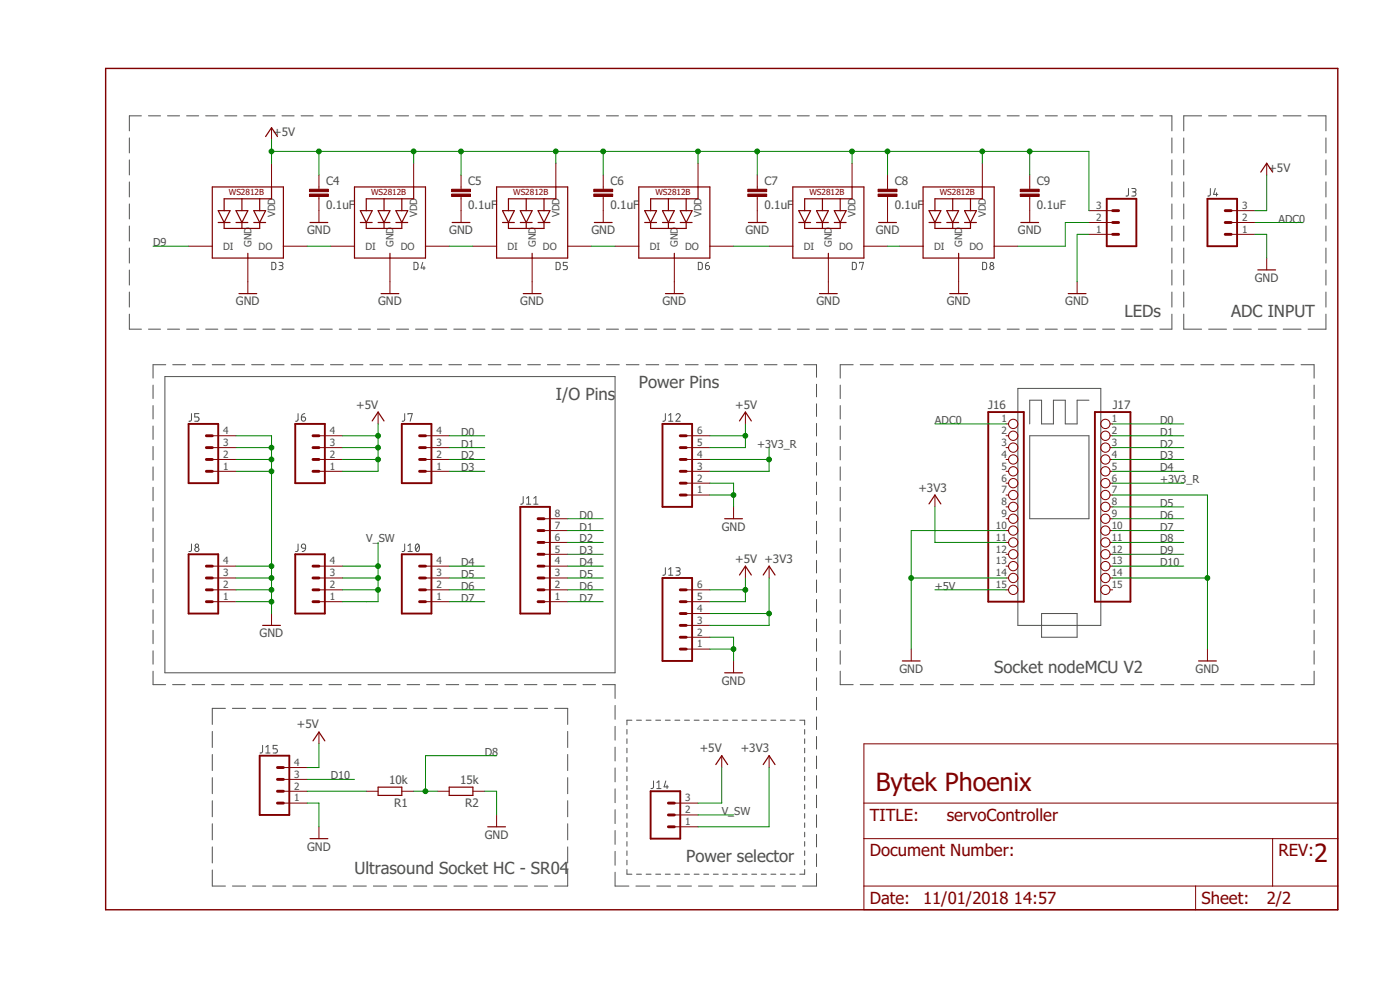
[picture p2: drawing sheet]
<svg xmlns="http://www.w3.org/2000/svg" width="420mm" height="297mm" viewBox="0 0 420 297" stroke-linecap="round" stroke-linejoin="round" font-family="sans-serif">
<g fill="none" stroke="#505050" stroke-width=".3">
<path d="M42.4 34.8h-3.6v4.5M44.6 34.8h3.6M50.3 34.8h3.6M56 34.8h3.6M61.7 34.8h3.7M67.5 34.8h3.6M73.2 34.8h3.6M78.9 34.8h3.6M84.6 34.8h3.7M90.4 34.8h3.6M96.1 34.8h3.6M101.8 34.8h3.7"/>
<path d="M107.5 34.8h3.7M113.3 34.8h3.6M119 34.8h3.6M124.7 34.8h3.7M130.5 34.8h3.6M136.2 34.8h3.6M141.9 34.8h3.6M147.6 34.8h3.7M153.4 34.8h3.6M159.1 34.8h3.6M164.8 34.8h3.6M170.5 34.8h3.7"/>
<path d="M176.3 34.8h3.6M182 34.8h3.6M187.7 34.8h3.6M193.4 34.8h3.7M199.2 34.8h3.6M204.9 34.8h3.6M210.6 34.8h3.6M216.4 34.8h3.6M222.1 34.8h3.6M227.8 34.8h3.6M233.5 34.8h3.7M239.3 34.8h3.6"/>
<path d="M245 34.8h3.6M250.7 34.8h3.6M256.4 34.8h3.7M262.2 34.8h3.6M267.9 34.8h3.6M273.6 34.8h3.7M279.4 34.8h3.6M285.1 34.8h3.6M290.8 34.8h3.6M296.5 34.8h3.7M302.3 34.8h3.6M308 34.8h3.6"/>
<path d="M313.7 34.8h3.6M319.4 34.8h3.7M325.2 34.8h3.6M330.9 34.8h3.6M336.6 34.8h3.7M342.3 34.8h3.7M348.1 34.8h3.6v4.5M360.6 34.8h-5.3v4.5M362.7 34.8h5.4M370.2 34.8h5.3M377.6 34.8h5.4M385.1 34.8h5.4"/>
<path d="M392.6 34.8h5.3v4.5M38.8 41.4v4.5M38.8 48v4.5M38.8 54.6v4.5M338.7 56.6l-.1 1.9-.1 .2-.6 .1M339.7 56.6h.7a.51 .51 0 0 1 .5 .5 .51 .51 0 0 1-.5 .5h-.5M340.3 57.6a.62 .62 0 0 1 .6 .6 .62 .62 0 0 1-.6 .6h-.6M351.7 41.4v4.5M351.7 48v4.5M351.7 54.6v4.5M355.3 41.4v4.5M355.3 48v4.5"/>
<path d="M355.3 54.6v4.5M363.2 56.6v1.9l-.2 .2-.5 .1M364.7 56.6l-.5 1.7h1.3M365.1 57.8v1M397.9 41.4v4.5M397.9 48v4.5M397.9 54.6v4.5M38.8 61.2v4.5M38.8 67.8v4.5M38.8 74.4v4.5M81.6 78.7l.8 .1 .3 .3v1.4l-.3 .4h-.8zM83.7 78.7h.8a.49 .49 0 0 1 .4 .5 .49 .49 0 0 1-.4 .5h-.5"/>
<path d="M84.3 79.7a.6 .6 0 0 1 .6 .6 .6 .6 0 0 1-.6 .6h-.6M124.2 78.7l.8 .1 .4 .3v1.4l-.4 .4h-.8zM126.9 78.7l-.5 1.7h1.2M127.2 79.9v1M166.9 78.7l.8 .1 .4 .3v1.4l-.4 .4h-.8zM170.3 78.7h-1.2v1h.7a.61 .61 0 0 1 .5 .6 .61 .61 0 0 1-.5 .6h-.7M209.6 78.7l.8 .1 .4 .3v1.4l-.4 .4h-.8zM211.7 79.7h.7a.6 .6 0 0 1 .5 .7 .6 .6 0 0 1-.6 .5 .6 .6 0 0 1-.6-.6zM212.7 78.7l-.7 .3-.3 .7M255.8 78.7l.8 .1 .4 .3v1.4l-.4 .4h-.8zM257.9 79v-.3h1.2l-.5 2.2M294.9 78.7l.8 .1 .4 .3v1.4l-.4 .4h-.8z"/>
<path d="M351.7 61.2v4.5M351.7 67.8v4.5M351.7 74.4v4.5M355.3 61.2v4.5M355.3 67.8v4.5M355.3 74.4v4.5M397.9 61.2v4.5M397.9 67.8v4.5M397.9 74.4v4.5M38.8 94.3v4.5h3.6M38.8 81v4.5M38.8 87.6v4.5"/>
<path d="M44.6 98.8h3.6M50.3 98.8h3.6M56 98.8h3.6M61.7 98.8h3.7M67.5 98.8h3.6M73.2 98.8h3.6M78.9 98.8h3.6M84.6 98.8h3.7M90.4 98.8h3.6M96.1 98.8h3.6M101.8 98.8h3.7M107.5 98.8h3.7"/>
<path d="M113.3 98.8h3.6M119 98.8h3.6M124.7 98.8h3.7M130.5 98.8h3.6M136.2 98.8h3.6M141.9 98.8h3.6M147.6 98.8h3.7M153.4 98.8h3.6M159.1 98.8h3.6M164.8 98.8h3.6M170.5 98.8h3.7M176.3 98.8h3.6"/>
<path d="M182 98.8h3.6M187.7 98.8h3.6M193.4 98.8h3.7M199.2 98.8h3.6M204.9 98.8h3.6M210.6 98.8h3.6M216.4 98.8h3.6M222.1 98.8h3.6M227.8 98.8h3.6M233.5 98.8h3.7M239.3 98.8h3.6M245 98.8h3.6"/>
<path d="M250.7 98.8h3.6M256.4 98.8h3.7M262.2 98.8h3.6M267.9 98.8h3.6M273.6 98.8h3.7M279.4 98.8h3.6M285.1 98.8h3.6M290.8 98.8h3.6M296.5 98.8h3.7M302.3 98.8h3.6M308 98.8h3.6M313.7 98.8h3.6"/>
<path d="M319.4 98.8h3.7M325.2 98.8h3.6M330.9 98.8h3.6M336.6 98.8h3.7M342.3 98.8h3.7M351.7 81v4.5M351.7 87.6v4.5M351.7 94.3v4.5h-3.6M355.3 94.3v4.5h5.3M355.3 81v4.5M355.3 87.6v4.5M362.7 98.8h5.4"/>
<path d="M370.2 98.8h5.3M377.6 98.8h5.4M385.1 98.8h5.4M397.9 94.3v4.5h-5.3M397.9 81v4.5M397.9 87.6v4.5M45.9 115.5v4.1M49.5 113h135.1v88.9h-135.1zM49.7 109.4h-3.8v4.1M51.8 109.4h3.9M57.8 109.4h3.8M63.7 109.4h3.8"/>
<path d="M69.6 109.4h3.8M75.5 109.4h3.8M81.4 109.4h3.9M87.4 109.4h3.8M93.3 109.4h3.8M99.2 109.4h3.8M105.1 109.4h3.8M111 109.4h3.9M116.9 109.4h3.9M122.9 109.4h3.8M128.8 109.4h3.8M134.7 109.4h3.8"/>
<path d="M140.6 109.4h3.8M146.5 109.4h3.8M152.4 109.4h3.9M158.4 109.4h3.8M164.3 109.4h3.8M170.2 109.4h3.8M176.1 109.4h3.8M182 109.4h3.9M188 109.4h3.8M193.9 109.4h3.8M199.8 109.4h3.8M205.7 109.4h3.8"/>
<path d="M211.6 109.4h3.9M217.6 109.4h3.8M223.5 109.4h3.8M229.4 109.4h3.8M235.3 109.4h3.8M241.2 109.4h3.8v3.8M245 115.3v3.8M252.2 115.5v4.1M256.1 109.4h-3.9v4.1M258.2 109.4h3.9M264.2 109.4h3.9M270.2 109.4h3.9"/>
<path d="M276.2 109.4h3.9M282.2 109.4h3.9M288.2 109.4h3.9M294.2 109.4h4M300.2 109.4h4M305.5 116.5h24.9v71.1h-24.9zM306.3 109.4h3.9M312.3 109.4h3.9M318.3 109.4h3.9M324.3 109.4h3.9M330.3 109.4h3.9M336.3 109.4h4"/>
<path d="M342.3 109.4h4M348.4 109.4h3.9M354.4 109.4h3.9M360.4 109.4h3.9M366.4 109.4h3.9M372.4 109.4h3.9M378.4 109.4h3.9M384.5 109.4h3.9M390.5 109.4h3.9v4.1M394.4 115.5v4.1M45.9 121.7v4M45.9 127.8v4"/>
<path d="M45.9 133.9v4.1M57.5 124.1l-.1 1.9-.3 .4h-.4M59.7 124.1h-1.3v1h.8a.65 .65 0 0 1 .5 .7 .65 .65 0 0 1-.5 .6h-.8M89.5 124.1l-.1 1.9-.3 .4h-.4M90.4 125.1h.8a.63 .63 0 0 1 .5 .7 .63 .63 0 0 1-.7 .6 .63 .63 0 0 1-.6-.6zM91.5 124.1l-.8 .3-.3 .7M121.5 124.1l-.1 1.9-.3 .4h-.4M122.4 124.4v-.3h1.3l-.6 2.3M199.7 124.1v1.9l-.4 .4h-.4M200.7 126.4h1.2M200.7 124.6l.6-.5v2.3M202.9 124.6a.63 .63 0 0 1 .9-.5 .63 .63 0 0 1 .1 1l-1 1.3h1.2"/>
<path d="M245 121.2v3.7M245 127v3.8M245 132.9v3.8M245 138.8v3.8M252.2 121.7v4M252.2 127.8v4M252.2 133.9v4.1M309 130.7h17.8v24.9h-17.8zM326.8 120.1h-3.5v7.1h-3.6v-7.1h-3.6v7.1h-3.5v-7.1h-3.6v7.1M394.4 121.7v4M394.4 127.8v4M394.4 133.9v4.1"/>
<path d="M45.9 140.1v4M45.9 146.2v4M45.9 152.3v4.1M45.9 158.5v4M157 149v1.9l-.7 .4M158 151.3h1.3M158 149.5l.6-.5v2.3M160.2 151.3h1.3M160.2 149.5l.6-.5v2.3M245 144.7v3.7M245 150.5v3.8M245 156.4v3.8"/>
<path d="M252.2 140.1v4M252.2 146.2v4M252.2 152.3v4.1M252.2 158.5v4M394.4 140.1v4M394.4 146.2v4M394.4 152.3v4.1M394.4 158.5v4M45.9 164.6v4M45.9 170.7v4.1M45.9 176.9v4M57.5 163.2l-.1 1.9-.1 .3-.6 .1"/>
<path d="M89.5 163.2l-.1 1.9-.1 .3-.6 .1M90.6 163.5a.63 .63 0 0 1 .7-.3 .63 .63 0 0 1 .4 .7v.6h-.7a.61 .61 0 0 1-.4-1zM91.7 164.5l-.3 .7-.7 .3M121.5 163.2l-.1 1.9-.3 .4h-.4M122.4 165.5h1.3M122.4 163.7l.7-.5v2.3M124.9 163.4a.72 .72 0 0 1 .9 .1 .72 .72 0 0 1 .1 .9 .72 .72 0 0 1-.1 .8 .72 .72 0 0 1-.9 .1 1.78 1.78 0 0 1 0-1.9zM125.8 163.7l-1 1.3M199.7 170.3v2l-.2 .2-.6 .1M200.7 170.8l.6-.5v2.3M200.7 172.6h1.2M202.9 170.3h.7a.51 .51 0 0 1 .5 .5 .51 .51 0 0 1-.5 .5h-.5"/>
<path d="M203.5 171.3a.62 .62 0 0 1 .6 .7 .62 .62 0 0 1-.6 .6h-.6M245 162.3v3.7M245 168.1v3.8M245 174v3.8M245 179.9v3.8M252.2 164.6v4M252.2 170.7v4.1M252.2 176.9v4M394.4 164.6v4M394.4 170.7v4.1M394.4 176.9v4M45.9 183v4"/>
<path d="M45.9 189.1v4M45.9 195.3v4M245 185.8v3.7M245 191.6v3.8M245 197.5v3.8M252.2 183v4M252.2 189.1v4M252.2 195.3v4M312.6 184.1h10.7v7.1h-10.7zM394.4 183v4M394.4 189.1v4M394.4 195.3v4"/>
<path d="M45.9 201.4v4h3.8M51.8 205.4h3.8M57.7 205.4h3.7M63.5 205.4h3.8M63.7 219.5v4.8M67.6 212.5h-3.9v4.9M69.4 205.4h3.8M69.7 212.5h4M75.2 205.4h3.8M75.8 212.5h3.9M81.1 205.4h3.8M81.8 212.5h4"/>
<path d="M87 205.4h3.7M87.9 212.5h3.9M92.9 205.4h3.7M93.9 212.5h4M98.7 205.4h3.8M100 212.5h3.9M104.6 205.4h3.8M106 212.5h3.9M110.4 205.4h3.8M112.1 212.5h3.9M116.3 205.4h3.8M118.1 212.5h3.9"/>
<path d="M122.2 205.4h3.7M124.1 212.5h4M128 205.4h3.8M130.2 212.5h3.9M133.9 205.4h3.8M136.2 212.5h4M139.8 205.4h3.7M142.3 212.5h3.9M145.6 205.4h3.8M148.3 212.5h4M151.5 205.4h3.8M154.3 212.5h4"/>
<path d="M157.4 205.4h3.7M160.4 212.5h3.9M163.2 205.4h3.8M166.4 212.5h4v4.9M169.1 205.4h3.8M170.4 219.5v4.8M175 205.4h3.7M180.8 205.4h3.8v4.2M184.6 211.7v4.1M184.6 217.9v4.2M188.2 218.9v1.4M189.6 216.1h-1.4v1.4"/>
<path d="M191 216.1h1.5M193.9 216.1h1.5M196.8 216.1h1.5M199.7 216.1h1.4M202.5 216.1h1.5M205.4 216.1h1.5M208.3 216.1h1.5M211.2 216.1h1.5M214.1 216.1h1.5M217 216.1h1.4M219.8 216.1h1.5M222.7 216.1h1.5"/>
<path d="M225.6 216.1h1.5M228.5 216.1h1.5M231.4 216.1h1.4M234.2 216.1h1.5M237.1 216.1h1.5M240 216.1h1.5v1.4M241.5 218.9v1.4M245 203.4v3.7M245 209.2v3.8M245 215.1v3.8M252.2 201.4v4h3.9M258.2 205.4h3.9"/>
<path d="M264.2 205.4h3.9M270.2 205.4h3.9M276.2 205.4h3.9M282.2 205.4h3.9M288.2 205.4h3.9M294.2 205.4h4M300.2 205.4h4M306.3 205.4h3.9M312.3 205.4h3.9M318.3 205.4h3.9M324.3 205.4h3.9M330.3 205.4h3.9"/>
<path d="M336.3 205.4h4M342.3 205.4h4M348.4 205.4h3.9M354.4 205.4h3.9M360.4 205.4h3.9M366.4 205.4h3.9M372.4 205.4h3.9M378.4 205.4h3.9M384.5 205.4h3.9M394.4 201.4v4h-3.9M63.7 226.4v4.8M63.7 233.3v4.8"/>
<path d="M78.8 223.6v2l-.4 .3h-.4M79.8 225.9h1.2M79.8 224.2l.6-.6v2.3M83.2 223.6h-1.2v1.1h.7a.65 .65 0 0 1 .5 .6 .65 .65 0 0 1-.5 .6h-.7M170.4 226.4v4.8M170.4 233.3v4.8M184.6 224.2v4.1M184.6 230.4v4.2M184.6 236.7v4.1M188.2 221.7v1.4M188.2 224.5v1.4M188.2 227.3v1.4"/>
<path d="M188.2 230.1v1.4M188.2 232.9v1.4M188.2 235.7v1.4M188.2 238.5v1.4M196.1 234.3v1.9l-.3 .4h-.4M197.1 236.6h1.3M197.1 234.8l.6-.5v2.3M199.8 234.3l-.5 1.8h1.3M200.2 235.6v1M241.5 221.7v1.4M241.5 224.5v1.4M241.5 227.3v1.4"/>
<path d="M241.5 230.1v1.4M241.5 232.9v1.4M241.5 235.7v1.4M241.5 238.5v1.4M245 221v3.7M245 226.8v3.8M245 232.7v3.8M245 238.6v3.8M63.7 240.2v4.9M63.7 247.2v4.8M63.7 254.1v4.8M170.4 240.2v4.9"/>
<path d="M170.4 247.2v4.8M170.4 254.1v4.8M184.6 242.9v4.2M184.6 249.2v4.1M184.6 255.4v4.2M188.2 241.3v1.4M188.2 244.1v1.4M188.2 246.9v1.4M188.2 249.7v1.4M188.2 252.5v1.4M188.2 255.3v1.4M188.2 258.1v1.4"/>
<path d="M241.5 241.3v1.4M241.5 244.1v1.4M241.5 246.9v1.4M241.5 249.7v1.4M241.5 252.5v1.4M241.5 255.3v1.4M241.5 258.1v1.4M245 244.5v3.7M245 250.3v3.8M245 256.2v3.8M63.7 261v4.9h3.9M69.7 265.9h4"/>
<path d="M75.8 265.9h3.9M81.8 265.9h4M87.9 265.9h3.9M93.9 265.9h4M100 265.9h3.9M106 265.9h3.9M112.1 265.9h3.9M118.1 265.9h3.9M124.1 265.9h4M130.2 265.9h3.9M136.2 265.9h4M142.3 265.9h3.9"/>
<path d="M148.3 265.9h4M154.3 265.9h4M160.4 265.9h3.9M170.4 261v4.9h-4M184.6 261.7v4.2h4.1M188.2 260.9v1.4h1.4M190.8 265.9h4.2M191 262.3h1.5M193.9 262.3h1.5M196.8 262.3h1.5M197.1 265.9h4.2M199.7 262.3h1.4"/>
<path d="M202.5 262.3h1.5M203.3 265.9h4.2M205.4 262.3h1.5M208.3 262.3h1.5M209.6 265.9h4.2M211.2 262.3h1.5M214.1 262.3h1.5M215.9 265.9h4.1M217 262.3h1.4M219.8 262.3h1.5M222.1 265.9h4.2M222.7 262.3h1.5"/>
<path d="M225.6 262.3h1.5M228.4 265.9h4.1M228.5 262.3h1.5M231.4 262.3h1.4M234.2 262.3h1.5M234.6 265.9h4.2M237.1 262.3h1.5M241.5 260.9v1.4h-1.5M245 262.1v3.8h-4.1"/>
<circle cx="297.6" cy="79.2" r=".48"/>
<circle cx="297.7" cy="80.3" r=".6"/>
<circle cx="59.1" cy="164.9" r=".63"/>
<circle cx="59.1" cy="163.7" r=".5"/>
</g>
<g fill="none" stroke="#800000" stroke-width=".57">
<path d="M332.1 59.6h8.9v14.3h-8.9zM362.4 59.6h8.9v14.3h-8.9zM56.6 127.2h8.9v17.8h-8.9zM88.6 127.2h8.9v17.8h-8.9zM120.6 127.2h8.9v17.8h-8.9zM198.8 127.2h8.9v24.9h-8.9zM296.6 123.6h10.7v56.9h-10.7zM328.6 123.6h10.7v56.9h-10.7zM156.1 152.1h8.9v32h-8.9zM56.6 166.3h8.9v17.8h-8.9zM88.6 166.3h8.9v17.8h-8.9zM120.6 166.3h8.9v17.8h-8.9z"/>
<path d="M198.8 173.4h8.9v24.9h-8.9zM77.9 226.7h8.9v17.8h-8.9zM195.3 237.4h8.9v14.2h-8.9z"/>
</g>
<g fill="none" stroke="#800000" stroke-width=".3">
<path d="M81.5 38.3v3.6M81.5 49v7.1M95.7 52.5v4.3M95.7 58.9v7.9M124.1 49v7.1M138.4 52.5v4.3M138.4 58.9v7.9M166.8 49v7.1M181 52.5v4.3M181 58.9v7.9M209.5 49v7.1M227.3 52.5v4.3"/>
<path d="M227.3 58.9v7.9M255.7 49v7.1M266.4 52.5v4.3M266.4 58.9v7.9M294.8 49v7.1M309 52.5v4.3M309 58.9v7.9M380.2 49v3.5M56.6 73.9h7.1M74.4 77.4v10.7M85 73.9h7.2M99.3 73.9h7.1"/>
<path d="M117 77.4v10.7M127.7 73.9h7.1M141.9 73.9h7.1M159.7 77.4v10.7M170.4 73.9h7.1M184.6 73.9h7.1M202.4 77.4v10.7M213 73.9h7.2M230.8 73.9h7.1M248.6 77.4v10.7M259.3 73.9h7.1M269.9 73.9h7.1"/>
<path d="M287.7 77.4v10.7M298.4 73.9h7.1M326.8 70.3h7.1M326.8 66.8h7.1M326.8 63.2h7.1M369.5 70.3h7.1M369.5 66.8h7.1M369.5 63.2h7.1M380.2 77.4v3.6M323.3 84.5v3.6M63.7 130.7h7.1M63.7 134.3h7.1"/>
<path d="M63.7 137.9h7.1M95.7 130.7h7.1M95.7 134.3h7.1M95.7 137.9h7.1M113.5 123.6v3.6M127.7 130.7h7.1M127.7 134.3h7.1M127.7 137.9h7.1M205.9 130.7h7.1M205.9 134.3h7.1M205.9 137.9h7.1M223.7 123.6v3.6"/>
<path d="M301.9 127.2h.8M301.9 130.7h.8M301.9 134.3h.8M301.9 137.9h.8M333.1 127.2h.8M333.1 130.7h.8M333.1 134.3h.8M333.1 137.9h.8M63.7 141.4h7.1M95.7 141.4h7.1M127.7 141.4h7.1M163.3 155.6h7.1"/>
<path d="M163.3 159.2h7.1M205.9 141.4h7.1M205.9 145h7.1M205.9 148.5h7.1M220.2 152.1v3.5M280.6 148.5v3.6M301.9 141.4h.8M301.9 145h.8M301.9 148.5h.8M301.9 152.1h.8M301.9 155.6h.8M301.9 159.2h.8"/>
<path d="M333.1 141.4h.8M333.1 145h.8M333.1 148.5h.8M333.1 152.1h.8M333.1 155.6h.8M333.1 159.2h.8M63.7 169.9h7.1M63.7 173.4h7.1M63.7 177h7.1M95.7 169.9h7.1M95.7 173.4h7.1M95.7 177h7.1"/>
<path d="M127.7 169.9h7.1M127.7 173.4h7.1M127.7 177h7.1M163.3 162.8h7.1M163.3 166.3h7.1M163.3 169.9h7.1M163.3 173.4h7.1M163.3 177h7.1M205.9 177h7.1M223.7 169.9v3.5M230.8 169.9v3.5M301.9 162.8h.8"/>
<path d="M301.9 166.3h.8M301.9 169.9h.8M301.9 173.4h.8M301.9 177h.8M333.1 162.8h.8M333.1 166.3h.8M333.1 169.9h.8M333.1 173.4h.8M333.1 177h.8M63.7 180.5h7.1M81.5 184.1v3.5M95.7 180.5h7.1"/>
<path d="M127.7 180.5h7.1M163.3 180.5h7.1M205.9 180.5h7.1M205.9 194.8h7.1M205.9 191.2h7.1M205.9 187.6h7.1M205.9 184.1h7.1M220.2 198.3v3.6M273.5 194.8v3.5M362.4 194.8v3.5M95.7 219.6v3.6M85 237.4h7.2"/>
<path d="M85 233.8h7.2M85 230.3h7.2M109.9 237.4h3.6M120.6 237.4h3.5M131.3 237.4h3.5M141.9 237.4h3.6M216.6 226.7v3.6M230.8 226.7v3.6M259.3 223.2h142.2v49.8h-142.2zM85 241h7.2M95.7 248.1v3.5M149 244.5v3.6"/>
<path d="M202.4 241h7.1M202.4 248.1h7.1M202.4 244.5h7.1M259.3 251.6h142.2M259.3 241h142.2M381.9 251.6v14.3M259.3 265.9h142.2M358.8 265.9v7.1"/>
<circle cx="304.1" cy="130.7" r="1.4"/>
<circle cx="304.1" cy="134.3" r="1.4"/>
<circle cx="304.1" cy="127.2" r="1.4"/>
<circle cx="304.1" cy="137.9" r="1.4"/>
<circle cx="331.7" cy="127.2" r="1.4"/>
<circle cx="331.7" cy="134.3" r="1.4"/>
<circle cx="331.7" cy="130.7" r="1.4"/>
<circle cx="331.7" cy="137.9" r="1.4"/>
<circle cx="304.1" cy="141.4" r="1.4"/>
<circle cx="304.1" cy="148.5" r="1.4"/>
<circle cx="304.1" cy="159.2" r="1.4"/>
<circle cx="304.1" cy="155.6" r="1.4"/>
<circle cx="304.1" cy="145" r="1.4"/>
<circle cx="304.1" cy="152.1" r="1.4"/>
<circle cx="331.7" cy="152.1" r="1.4"/>
<circle cx="331.7" cy="159.2" r="1.4"/>
<circle cx="331.7" cy="145" r="1.4"/>
<circle cx="331.7" cy="141.4" r="1.4"/>
<circle cx="331.7" cy="148.5" r="1.4"/>
<circle cx="331.7" cy="155.6" r="1.4"/>
<circle cx="304.1" cy="162.8" r="1.4"/>
<circle cx="304.1" cy="169.9" r="1.4"/>
<circle cx="304.1" cy="173.4" r="1.4"/>
<circle cx="304.1" cy="166.3" r="1.4"/>
<circle cx="304.1" cy="177" r="1.4"/>
<circle cx="331.7" cy="162.8" r="1.4"/>
<circle cx="331.7" cy="169.9" r="1.4"/>
<circle cx="331.7" cy="173.4" r="1.4"/>
<circle cx="331.7" cy="166.3" r="1.4"/>
<circle cx="331.7" cy="177" r="1.4"/>
</g>
<path d="M31.7 20.5h369.8v252.5h-369.8z" fill="none" stroke="#800000" stroke-width=".42"/>
<g fill="none" stroke="#800000" stroke-width=".87">
<path d="M333.9 63.2h1.8M333.9 66.8h1.8M333.9 70.3h1.8M367.7 63.2h1.8M367.7 66.8h1.8M367.7 70.3h1.8M61.9 134.3h1.8M61.9 137.9h1.8M61.9 130.7h1.8M93.9 134.3h1.8M93.9 137.9h1.8M93.9 130.7h1.8"/>
<path d="M125.9 134.3h1.8M125.9 137.9h1.8M125.9 130.7h1.8M204.2 134.3h1.7M204.2 137.9h1.7M204.2 130.7h1.7M61.9 141.4h1.8M93.9 141.4h1.8M125.9 141.4h1.8M161.5 159.2h1.8M161.5 155.6h1.8M204.2 141.4h1.7"/>
<path d="M204.2 145h1.7M204.2 148.5h1.7M61.9 173.4h1.8M61.9 177h1.8M61.9 169.9h1.8M93.9 173.4h1.8M93.9 177h1.8M93.9 169.9h1.8M125.9 173.4h1.8M125.9 177h1.8M125.9 169.9h1.8M161.5 173.4h1.8"/>
<path d="M161.5 177h1.8M161.5 169.9h1.8M161.5 166.3h1.8M161.5 162.8h1.8M204.2 177h1.7M61.9 180.5h1.8M93.9 180.5h1.8M125.9 180.5h1.8M161.5 180.5h1.8M204.2 180.5h1.7M204.2 187.6h1.7M204.2 191.2h1.7"/>
<path d="M204.2 194.8h1.7M204.2 184.1h1.7M83.3 233.8h1.7M83.3 237.4h1.7M83.3 230.3h1.7M83.3 241h1.7M200.6 241h1.8M200.6 244.5h1.8M200.6 248.1h1.8"/>
</g>
<g fill="none" stroke="#800000" stroke-width=".36">
<path d="M63.7 56.1h21.3v21.3h-21.3zM72.6 59.6v3.6M77.9 59.6v3.6M79.7 41l1.8-2.7 1.8 2.7M81.5 56.1v3.5h-14.2v3.6M106.4 56.1h21.3v21.3h-21.3zM115.3 59.6v3.6M120.6 59.6v3.6M124.1 56.1v3.5h-14.2v3.6M149 56.1h21.4v21.3h-21.4zM157.9 59.6v3.6M163.3 59.6v3.6"/>
<path d="M166.8 56.1v3.5h-14.2v3.6M191.7 56.1h21.3v21.3h-21.3zM200.6 59.6v3.6M205.9 59.6v3.6M209.5 56.1v3.5h-14.2v3.6M237.9 56.1h21.4v21.3h-21.4zM246.8 59.6v3.6M252.2 59.6v3.6M255.7 56.1v3.5h-14.2v3.6M277 56.1h21.4v21.3h-21.4zM285.9 59.6v3.6M291.3 59.6v3.6"/>
<path d="M294.8 56.1v3.5h-14.2v3.6M378.4 51.6l1.8-2.6 1.7 2.6M65.5 63.2h3.5l-1.7 3.6zM65.5 66.8h3.5M67.3 66.8v1.7h10.6v-1.7M70.8 63.2h3.6l-1.8 3.6zM70.8 66.8h3.6M72.6 66.8v1.7M74.4 76v1.4M76.2 63.2h3.5l-1.8 3.6zM76.2 66.8h3.5M93 66.8h5.4"/>
<path d="M108.1 63.2h3.6l-1.8 3.6zM108.1 66.8h3.6M109.9 66.8v1.7h10.7v-1.7M113.5 63.2h3.5l-1.7 3.6zM113.5 66.8h3.5M115.3 66.8v1.7M117 76v1.4M118.8 63.2h3.6l-1.8 3.6zM118.8 66.8h3.6M135.7 66.8h5.3M150.8 63.2h3.6l-1.8 3.6zM150.8 66.8h3.6"/>
<path d="M152.6 66.8v1.7h10.7v-1.7M156.1 63.2h3.6l-1.8 3.6zM156.1 66.8h3.6M157.9 66.8v1.7M159.7 76v1.4M161.5 63.2h3.5l-1.7 3.6zM161.5 66.8h3.5M178.4 66.8h5.3M193.5 63.2h3.5l-1.7 3.6zM193.5 66.8h3.5M195.3 66.8v1.7h10.6v-1.7M198.8 63.2h3.6l-1.8 3.6z"/>
<path d="M198.8 66.8h3.6M200.6 66.8v1.7M202.4 76v1.4M204.2 63.2h3.5l-1.8 3.6zM204.2 66.8h3.5M224.6 66.8h5.3M239.7 63.2h3.6l-1.8 3.6zM239.7 66.8h3.6M241.5 66.8v1.7h10.7v-1.7M245 63.2h3.6l-1.8 3.6zM245 66.8h3.6M246.8 66.8v1.7"/>
<path d="M248.6 76v1.4M250.4 63.2h3.5l-1.7 3.6zM250.4 66.8h3.5M263.7 66.8h5.3M278.8 63.2h3.6l-1.8 3.6zM278.8 66.8h3.6M280.6 66.8v1.7h10.7v-1.7M284.1 63.2h3.6l-1.8 3.6zM284.1 66.8h3.6M285.9 66.8v1.7M287.7 76v1.4M289.5 63.2h3.5l-1.7 3.6z"/>
<path d="M289.5 66.8h3.5M306.4 66.8h5.3M71.7 88.1h5.3M114.4 88.1h5.3M157 88.1h5.4M199.7 88.1h5.3M245.9 88.1h5.4M285 88.1h5.4M320.6 88.1h5.3M377.5 81h5.3M111.7 126.3l1.8-2.7 1.8 2.7M221.9 126.3l1.8-2.7 1.8 2.7"/>
<path d="M217.5 155.6h5.3M278.8 151.2l1.8-2.7 1.8 2.7M221.9 172.5l1.8-2.6 1.8 2.6M229 172.5l1.8-2.6 1.8 2.6M78.8 187.6h5.4M270.8 198.3h5.3M359.7 198.3h5.3M217.5 201.9h5.3M93.9 222.3l1.8-2.7 1.8 2.7M113.5 236.2h7.1v2.5h-7.1zM134.8 236.2h7.1v2.5h-7.1zM214.8 229.4l1.8-2.7 1.8 2.7"/>
<path d="M229 229.4l1.8-2.7 1.8 2.7M93 251.6h5.4M146.4 248.1h5.3"/>
</g>
<g fill="#800000" stroke="#800000" stroke-width=".3">
<path d="M92.9 58.2h5.7v.7h-5.7z"/>
<path d="M92.9 56.8h5.7v.7h-5.7z"/>
<path d="M135.5 58.2h5.7v.7h-5.7z"/>
<path d="M135.5 56.8h5.7v.7h-5.7z"/>
<path d="M178.2 58.2h5.7v.7h-5.7z"/>
<path d="M178.2 56.8h5.7v.7h-5.7z"/>
<path d="M224.4 58.2h5.7v.7h-5.7z"/>
<path d="M224.4 56.8h5.7v.7h-5.7z"/>
<path d="M263.5 58.2h5.7v.7h-5.7z"/>
<path d="M263.5 56.8h5.7v.7h-5.7z"/>
<path d="M306.2 58.2h5.7v.7h-5.7z"/>
<path d="M306.2 56.8h5.7v.7h-5.7z"/>
</g>
<g fill="none" stroke="#008000" stroke-width=".3">
<path d="M81.5 41.9v7.1M81.5 45.4h245.3v17.8M95.7 45.4v7.1M124.1 45.4v3.6M138.4 45.4v7.1M166.8 45.4v3.6M181 45.4v7.1M209.5 45.4v3.6M227.3 45.4v7.1M255.7 45.4v3.6M266.4 45.4v7.1M294.8 45.4v3.6"/>
<path d="M309 45.4v7.1M380.2 52.5v10.7h-3.6M45.9 73.9h10.7M92.2 73.9h7.1M134.8 73.9h7.1M177.5 73.9h7.1M220.2 73.9h10.6M266.4 73.9h3.5M326.8 66.8h-7.1v7.1h-14.2M326.8 70.3h-3.5v14.2M376.6 66.8h14.2M376.6 70.3h3.6v7.1"/>
<path d="M70.8 130.7h10.7v53.4M70.8 134.3h10.7M70.8 137.9h10.7M102.8 130.7h10.7M102.8 134.3h10.7M102.8 137.9h10.7M113.5 127.2v14.2h-10.7M134.8 130.7h10.7M134.8 134.3h10.7M134.8 137.9h10.7M213 130.7h10.7M213 137.9h17.8"/>
<path d="M223.7 127.2v7.1h-10.7M230.8 134.3v7.1h-17.8M280.6 127.2h21.3M333.9 127.2h21.4M333.9 130.7h21.4M333.9 134.3h21.4M333.9 137.9h21.4M70.8 141.4h10.7M134.8 141.4h10.7M170.4 155.6h10.6M170.4 159.2h10.6M213 148.5h7.2"/>
<path d="M213 145h7.2v7.1M280.6 152.1v10.7h21.3M301.9 159.2h-28.4v35.6M333.9 155.6h21.4M333.9 159.2h21.4M333.9 141.4h21.4M333.9 152.1h21.4M333.9 148.5h28.5v46.3M333.9 145h21.4M70.8 169.9h10.7M70.8 173.4h10.7M70.8 177h10.7"/>
<path d="M102.8 169.9h10.7M102.8 173.4h10.7M102.8 177h10.7M113.5 162.8v17.7h-10.7M134.8 169.9h10.7M134.8 173.4h10.7M134.8 177h10.7M170.4 162.8h10.6M170.4 166.3h10.6M170.4 169.9h10.6M170.4 173.4h10.6M170.4 177h10.6"/>
<path d="M213 177h10.7M223.7 173.4v7.1h-10.7M230.8 173.4v14.2h-17.8M273.5 173.4h28.4M280.6 177h21.3M333.9 162.8h21.4M333.9 166.3h21.4M333.9 169.9h21.4M333.9 173.4h28.5M70.8 180.5h10.7M134.8 180.5h10.7M170.4 180.5h10.6"/>
<path d="M213 191.2h7.2v7.1M213 194.8h7.2M213 184.1h17.8M92.2 237.4h17.7M92.2 233.8h14.2M95.7 223.2v7.1h-3.5M124.1 237.4h7.2M145.5 237.4h3.5v7.1M149 226.7h-21.3v10.7M216.6 230.3v10.7h-7.1M230.8 230.3v17.8h-21.3M92.2 241h3.5v7.1"/>
<path d="M209.5 244.5h10.7"/>
</g>
<g fill="#008000" stroke="#008000" stroke-width=".3">
<circle cx="127.7" cy="237.4" r=".72"/>
<circle cx="113.5" cy="130.7" r=".72"/>
<circle cx="113.5" cy="134.3" r=".72"/>
<circle cx="113.5" cy="137.9" r=".72"/>
<circle cx="81.5" cy="45.4" r=".72"/>
<circle cx="124.1" cy="45.4" r=".72"/>
<circle cx="166.8" cy="45.4" r=".72"/>
<circle cx="209.5" cy="45.4" r=".72"/>
<circle cx="255.7" cy="45.4" r=".72"/>
<circle cx="294.8" cy="45.4" r=".72"/>
<circle cx="95.7" cy="45.4" r=".72"/>
<circle cx="138.3" cy="45.4" r=".72"/>
<circle cx="181" cy="45.4" r=".72"/>
<circle cx="227.2" cy="45.4" r=".72"/>
<circle cx="266.3" cy="45.4" r=".72"/>
<circle cx="309" cy="45.4" r=".72"/>
<circle cx="223.7" cy="177" r=".72"/>
<circle cx="223.7" cy="130.7" r=".72"/>
<circle cx="81.5" cy="134.3" r=".72"/>
<circle cx="81.5" cy="137.9" r=".72"/>
<circle cx="81.5" cy="141.4" r=".72"/>
<circle cx="81.5" cy="169.9" r=".72"/>
<circle cx="81.5" cy="173.4" r=".72"/>
<circle cx="81.5" cy="177" r=".72"/>
<circle cx="81.5" cy="180.5" r=".72"/>
<circle cx="273.5" cy="173.4" r=".72"/>
<circle cx="362.4" cy="173.4" r=".72"/>
<circle cx="220.1" cy="148.5" r=".72"/>
<circle cx="220.1" cy="194.8" r=".72"/>
<circle cx="230.8" cy="184.1" r=".72"/>
<circle cx="113.5" cy="173.4" r=".72"/>
<circle cx="113.5" cy="169.9" r=".72"/>
<circle cx="113.5" cy="177" r=".72"/>
<circle cx="230.8" cy="137.9" r=".72"/>
</g>
<g font-size="7.5" fill="#800000">
<text x="262.8" y="237.4">Bytek Phoenix</text>
<text x="394.4" y="258.7">2</text>
</g>
<g font-size="5" fill="#505050">
<text x="337.5" y="95.2">LEDs</text>
<text x="369.5" y="95.2">ADC INPUT</text>
<text x="191.7" y="116.5">Power Pins</text>
<text x="166.8" y="120.1">I/O Pins</text>
<text x="298.4" y="201.9">Socket nodeMCU V2</text>
<text x="106.4" y="262.3">Ultrasound Socket HC - SR04</text>
<text x="205.9" y="258.7">Power selector</text>
</g>
<g font-size="5" fill="#800000">
<text x="261" y="246.3">TITLE:</text>
<text x="284.1" y="246.3">servoController</text>
<text x="261" y="257">Document Number:</text>
<text x="383.7" y="257">REV:</text>
<text x="261" y="271.2">Date:</text>
<text x="277" y="271.2">11/01/2018</text>
<text x="304.3" y="271.2">14:57</text>
<text x="360.6" y="271.2">Sheet:</text>
<text x="380.1" y="271.2">2/2</text>
</g>
<g font-size="3.5" fill="#505050">
<text x="82" y="40.8">+5V</text>
<text x="380.7" y="51.5">+5V</text>
<text x="97.8" y="55.6">C4</text>
<text x="140.5" y="55.6">C5</text>
<text x="183.2" y="55.6">C6</text>
<text x="229.4" y="55.6">C7</text>
<text x="268.5" y="55.6">C8</text>
<text x="311.2" y="55.6">C9</text>
<text x="97.8" y="62.7">0.1uF</text>
<text x="140.5" y="62.7">0.1uF</text>
<text x="183.2" y="62.7">0.1uF</text>
<text x="229.4" y="62.7">0.1uF</text>
<text x="268.5" y="62.7">0.1uF</text>
<text x="311.2" y="62.7">0.1uF</text>
<text x="92.2" y="70.3">GND</text>
<text x="134.8" y="70.3">GND</text>
<text x="177.5" y="70.3">GND</text>
<text x="223.7" y="70.3">GND</text>
<text x="262.8" y="70.3">GND</text>
<text x="305.5" y="70.3">GND</text>
<text x="376.6" y="84.5">GND</text>
<text x="70.8" y="91.6">GND</text>
<text x="113.5" y="91.6">GND</text>
<text x="156.2" y="91.6">GND</text>
<text x="198.8" y="91.6">GND</text>
<text x="245" y="91.6">GND</text>
<text x="284.1" y="91.6">GND</text>
<text x="319.7" y="91.6">GND</text>
<text x="106.9" y="122.6">+5V</text>
<text x="220.7" y="122.6">+5V</text>
<text x="296.6" y="122.8">J16</text>
<text x="333.9" y="122.8">J17</text>
<text x="275.6" y="147.5">+3V3</text>
<text x="216.6" y="159.2">GND</text>
<text x="220.7" y="168.8">+5V +3V3</text>
<text x="77.9" y="191.2">GND</text>
<text x="269.9" y="201.9">GND</text>
<text x="358.8" y="201.9">GND</text>
<text x="216.6" y="205.4">GND</text>
<text x="89.1" y="218.6">+5V</text>
<text x="210" y="225.7">+5V</text>
<text x="222.3" y="225.7">+3V3</text>
<text x="116.8" y="235.3">10k</text>
<text x="138.1" y="235.3">15k</text>
<text x="118.3" y="242">R1</text>
<text x="139.6" y="242">R2</text>
<text x="145.5" y="251.6">GND</text>
<text x="92.2" y="255.2">GND</text>
</g>
<g font-size="3.3" fill="#505050">
<text x="383.7" y="66.8">ADC0</text>
<text x="45.9" y="73.9">D9</text>
<text x="138.4" y="130.8">D0</text>
<text x="280.6" y="127.2">ADC0</text>
<text x="348.1" y="127.2">D0</text>
<text x="348.1" y="130.8">D1</text>
<text x="138.4" y="134.3">D1</text>
<text x="138.4" y="137.9">D2</text>
<text x="227.3" y="134.3">+3</text>
<text x="231.5" y="134.3">V3_R</text>
<text x="348.1" y="134.3">D2</text>
<text x="348.1" y="137.9">D3</text>
<text x="138.4" y="141.4">D3</text>
<text x="348.1" y="141.4">D4</text>
<text x="348.1" y="145">+3V3_R</text>
<text x="173.9" y="155.6">D0</text>
<text x="348.1" y="152.1">D5</text>
<text x="348.1" y="155.6">D6</text>
<text x="173.9" y="159.2">D1</text>
<text x="348.1" y="159.2">D7</text>
<text x="109.9" y="162.8">V_</text>
<text x="113.7" y="162.8">SW</text>
<text x="173.9" y="162.8">D2</text>
<text x="173.9" y="166.3">D3</text>
<text x="348.1" y="162.8">D8</text>
<text x="348.1" y="166.3">D9</text>
<text x="138.4" y="169.9">D4</text>
<text x="138.4" y="173.4">D5</text>
<text x="173.9" y="169.9">D4</text>
<text x="173.9" y="173.4">D5</text>
<text x="348.1" y="169.9">D10</text>
<text x="138.4" y="177">D6</text>
<text x="173.9" y="177">D6</text>
<text x="280.6" y="177">+5V</text>
<text x="138.4" y="180.5">D7</text>
<text x="173.9" y="180.5">D7</text>
<text x="145.5" y="226.7">D8</text>
<text x="99.3" y="233.9">D10</text>
<text x="216.6" y="244.5">V_SW</text>
</g>
<g font-size="3" fill="#505050">
<text x="82.6" y="65.2" transform="rotate(-90 82.6 65.2)">VDD</text>
<text x="125.2" y="65.2" transform="rotate(-90 125.2 65.2)">VDD</text>
<text x="167.9" y="65.2" transform="rotate(-90 167.9 65.2)">VDD</text>
<text x="210.6" y="65.2" transform="rotate(-90 210.6 65.2)">VDD</text>
<text x="256.8" y="65.2" transform="rotate(-90 256.8 65.2)">VDD</text>
<text x="295.9" y="65.2" transform="rotate(-90 295.9 65.2)">VDD</text>
<text x="329" y="62.7">3</text>
<text x="372.8" y="62.7">3</text>
<text x="329" y="69.8">1</text>
<text x="329" y="66.3">2</text>
<text x="372.8" y="69.8">1</text>
<text x="372.8" y="66.3">2</text>
<text x="67" y="74.9">DI</text>
<text x="75.4" y="74.2" transform="rotate(-90 75.4 74.2)">GND</text>
<text x="77.6" y="74.9">DO</text>
<text x="109.6" y="74.9">DI</text>
<text x="118.1" y="74.2" transform="rotate(-90 118.1 74.2)">GND</text>
<text x="120.3" y="74.9">DO</text>
<text x="152.3" y="74.9">DI</text>
<text x="160.8" y="74.2" transform="rotate(-90 160.8 74.2)">GND</text>
<text x="163" y="74.9">DO</text>
<text x="195" y="74.9">DI</text>
<text x="203.4" y="74.2" transform="rotate(-90 203.4 74.2)">GND</text>
<text x="205.6" y="74.9">DO</text>
<text x="241.2" y="74.9">DI</text>
<text x="249.7" y="74.2" transform="rotate(-90 249.7 74.2)">GND</text>
<text x="251.8" y="74.9">DO</text>
<text x="280.3" y="74.9">DI</text>
<text x="288.8" y="74.2" transform="rotate(-90 288.8 74.2)">GND</text>
<text x="291" y="74.9">DO</text>
<text x="67" y="130.3">4</text>
<text x="99" y="130.3">4</text>
<text x="131" y="130.3">4</text>
<text x="209.2" y="130.3">6</text>
<text x="300.6" y="126.7">1</text>
<text x="300.6" y="130.3">2</text>
<text x="333.6" y="126.7">1</text>
<text x="333.6" y="130.3">2</text>
<text x="67" y="137.4">2</text>
<text x="67" y="133.8">3</text>
<text x="99" y="137.4">2</text>
<text x="99" y="133.8">3</text>
<text x="131" y="137.4">2</text>
<text x="131" y="133.8">3</text>
<text x="209.2" y="137.4">4</text>
<text x="209.2" y="133.8">5</text>
<text x="300.6" y="133.8">3</text>
<text x="300.6" y="137.4">4</text>
<text x="333.6" y="133.8">3</text>
<text x="333.6" y="137.4">4</text>
<text x="67" y="140.9">1</text>
<text x="99" y="140.9">1</text>
<text x="131" y="140.9">1</text>
<text x="209.2" y="140.9">3</text>
<text x="300.6" y="140.9">5</text>
<text x="333.6" y="140.9">5</text>
<text x="209.2" y="148">1</text>
<text x="209.2" y="144.5">2</text>
<text x="300.6" y="144.5">6</text>
<text x="300.6" y="148">7</text>
<text x="333.6" y="144.5">6</text>
<text x="333.6" y="148">7</text>
<text x="166.5" y="155.1">8</text>
<text x="300.6" y="151.6">8</text>
<text x="300.6" y="155.1">9</text>
<text x="333.6" y="151.6">8</text>
<text x="333.6" y="155.1">9</text>
<text x="166.5" y="158.7">7</text>
<text x="298.9" y="158.7">10</text>
<text x="333.6" y="158.7">10</text>
<text x="166.5" y="165.8">5</text>
<text x="166.5" y="162.3">6</text>
<text x="298.9" y="162.3">11</text>
<text x="298.9" y="165.8">12</text>
<text x="333.6" y="162.3">11</text>
<text x="333.6" y="165.8">12</text>
<text x="67" y="172.9">3</text>
<text x="67" y="169.4">4</text>
<text x="99" y="172.9">3</text>
<text x="99" y="169.4">4</text>
<text x="131" y="172.9">3</text>
<text x="131" y="169.4">4</text>
<text x="166.5" y="172.9">3</text>
<text x="166.5" y="169.4">4</text>
<text x="298.9" y="169.4">13</text>
<text x="298.9" y="172.9">14</text>
<text x="333.6" y="169.4">13</text>
<text x="333.6" y="172.9">14</text>
<text x="67" y="176.5">2</text>
<text x="99" y="176.5">2</text>
<text x="131" y="176.5">2</text>
<text x="166.5" y="176.5">2</text>
<text x="209.2" y="176.5">6</text>
<text x="298.9" y="176.5">15</text>
<text x="333.6" y="176.5">15</text>
<text x="67" y="180">1</text>
<text x="99" y="180">1</text>
<text x="131" y="180">1</text>
<text x="166.5" y="180">1</text>
<text x="209.2" y="183.6">4</text>
<text x="209.2" y="180">5</text>
<text x="209.2" y="190.7">2</text>
<text x="209.2" y="187.1">3</text>
<text x="209.2" y="194.3">1</text>
<text x="88.3" y="233.4">3</text>
<text x="88.3" y="229.8">4</text>
<text x="88.3" y="236.9">2</text>
<text x="88.3" y="240.5">1</text>
<text x="205.6" y="244">2</text>
<text x="205.6" y="240.5">3</text>
<text x="205.6" y="247.6">1</text>
</g>
<g font-size="2.5" fill="#800000">
<text x="68.7" y="58.6">WS2812B</text>
<text x="111.4" y="58.6">WS2812B</text>
<text x="154" y="58.6">WS2812B</text>
<text x="196.7" y="58.6">WS2812B</text>
<text x="242.9" y="58.6">WS2812B</text>
<text x="282" y="58.6">WS2812B</text>
</g>
</svg>
